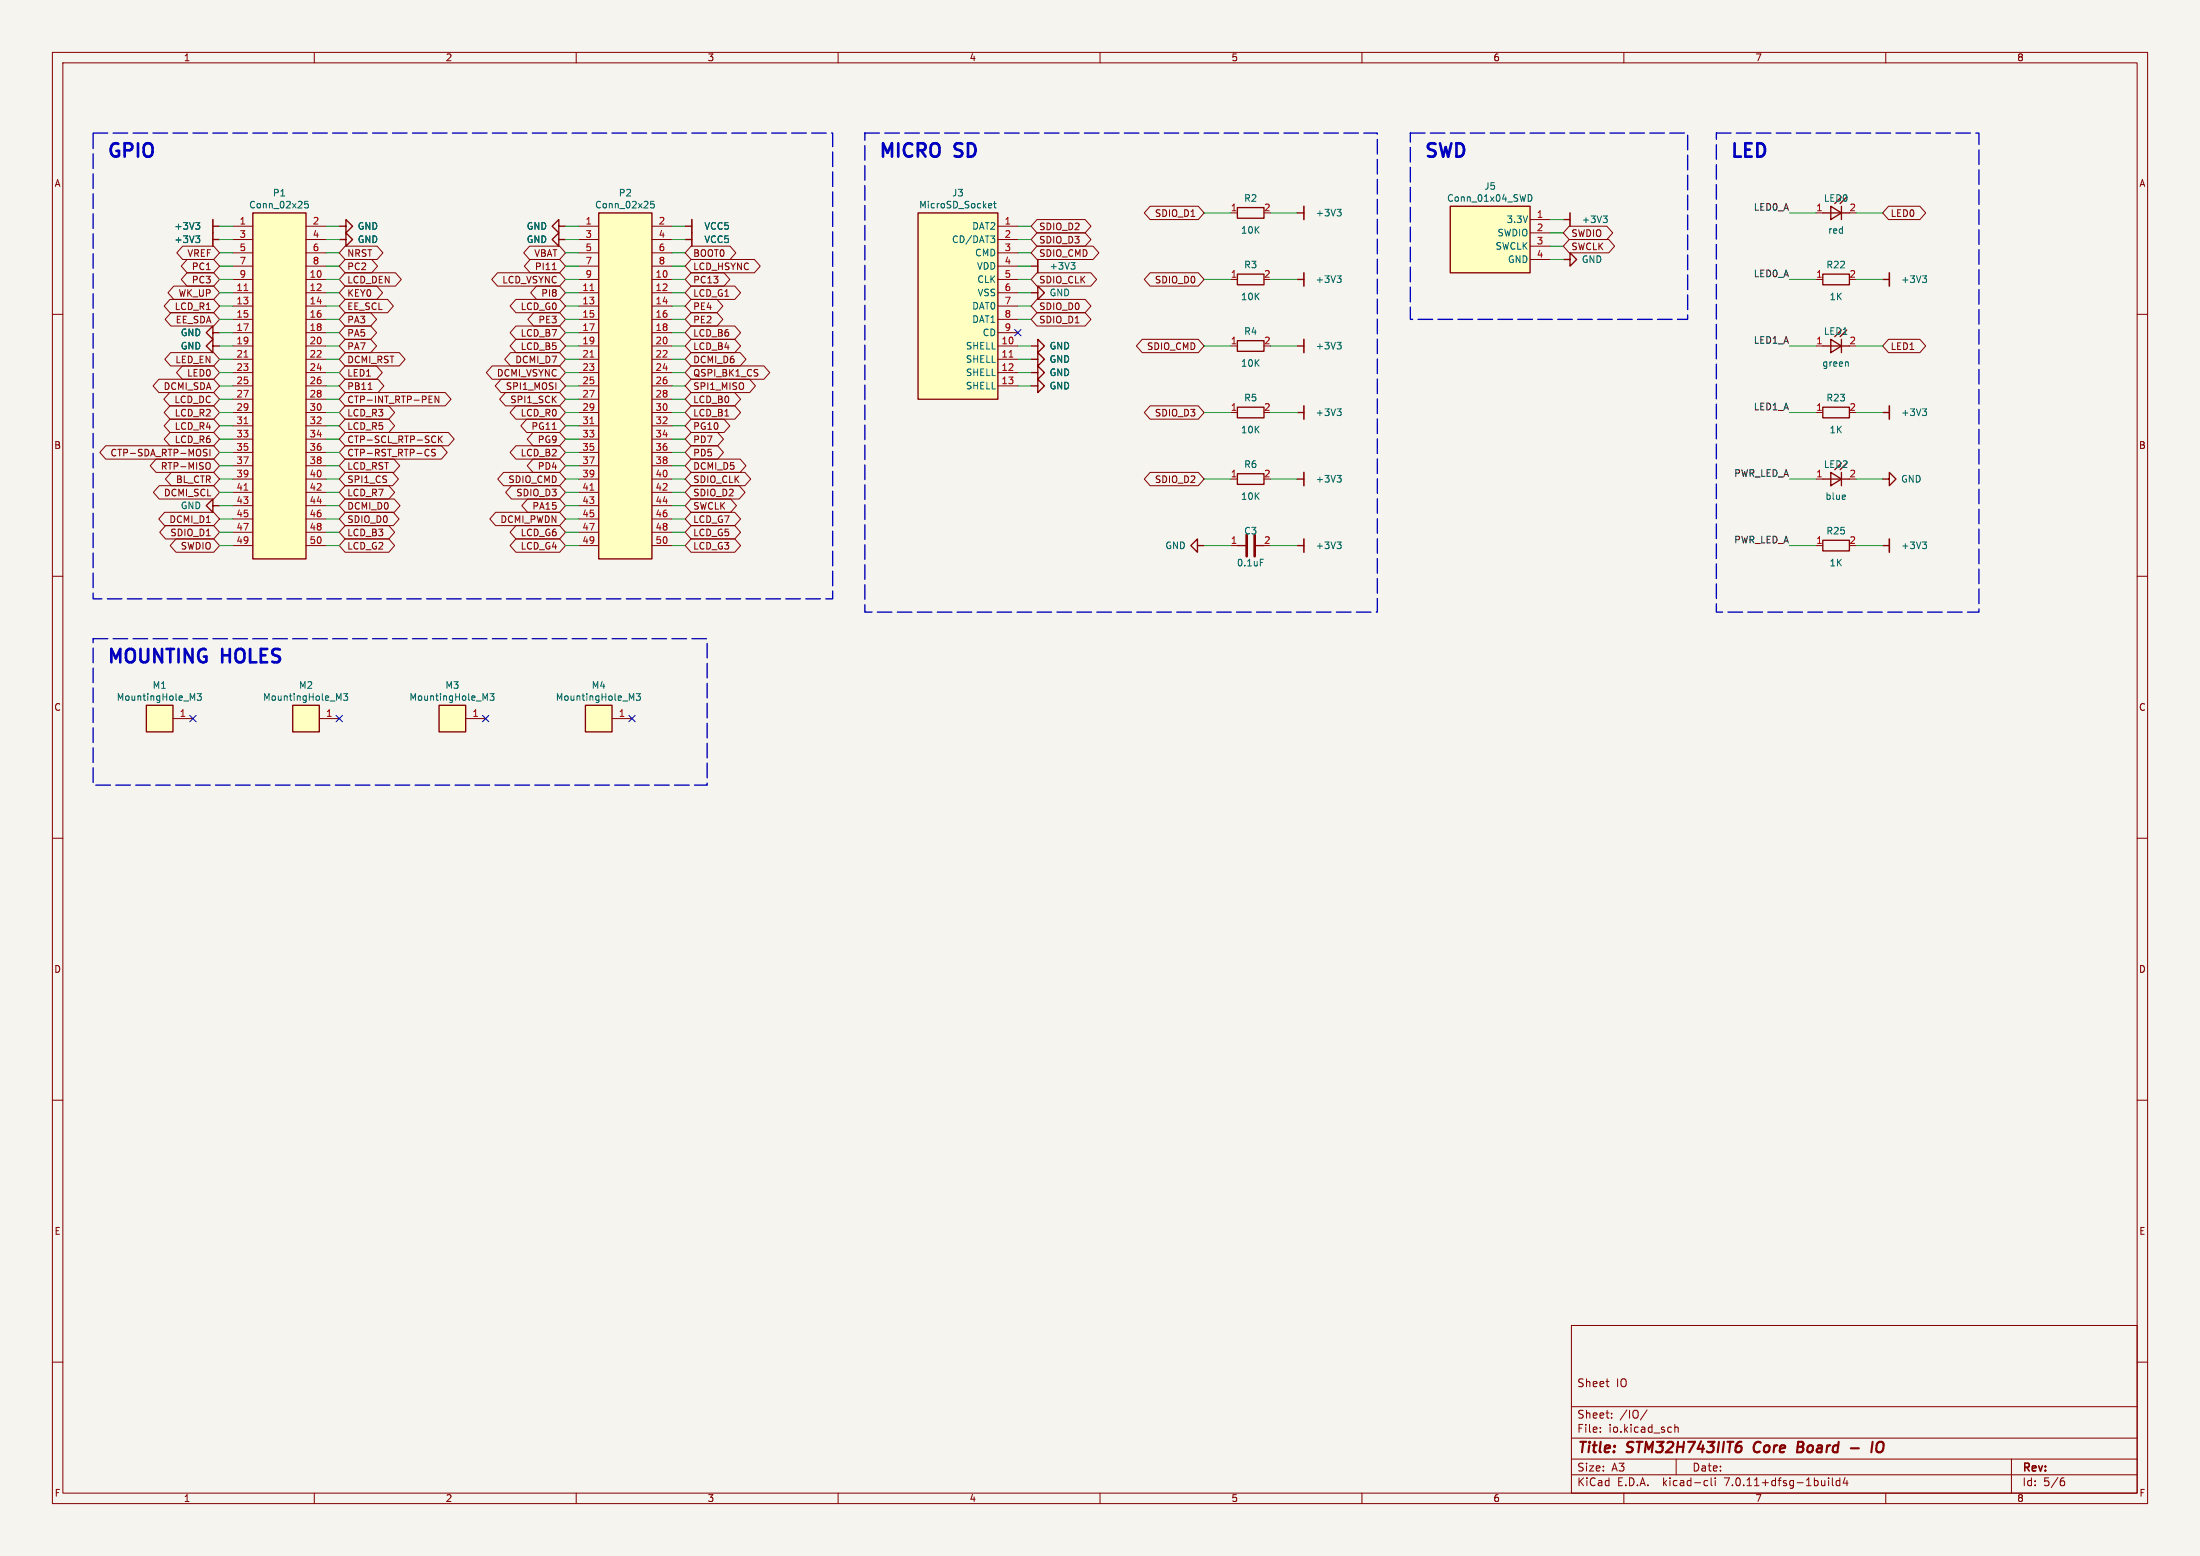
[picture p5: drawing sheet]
<svg xmlns="http://www.w3.org/2000/svg" width="420mm" height="297mm" viewBox="0 0 420 297" stroke-linecap="round" stroke-linejoin="round" font-family="sans-serif">
<path d="M0 0h420v297h-420z" fill="#f5f4ef" stroke="#f5f4ef" stroke-width=".19"/>
<g fill="none" stroke="#840000" stroke-width=".19">
<path d="M10 10h400v277h-400zM12 12h396v273h-396zM60 10v2M110 10v2M160 10v2M210 10v2M260 10v2M310 10v2M360 10v2M219.6 39.4h9.2l1.1 1.2-1.1 1.3h-9.2l-1.1-1.3zM360.5 39.4h6l1.1 1.2-1.1 1.3h-6l-1.1-1.3zM10 60h2"/>
<path d="M32.4 57.1h8.4l1.1 1.3-1.1 1.3h-8.4l-1.1-1.3zM32.6 59.7h8.2l1.1 1.3-1.1 1.2h-8.2l-1.1-1.2zM33.2 54.6h7.6l1.1 1.3-1.1 1.3h-7.6l-1.1-1.3zM34.9 47h5.9l1.1 1.3-1.1 1.2h-5.9l-1.1-1.2zM35.7 49.5h5.1l1.1 1.3-1.1 1.3h-5.1l-1.1-1.3zM35.7 52.1h5.1l1.1 1.2-1.1 1.3h-5.1l-1.1-1.3zM44.4 43.2h3.9M44.4 53.3h3.9M44.4 55.9h3.9M44.4 58.4h3.9M44.4 45.7h3.9M44.4 48.3h3.9"/>
<path d="M44.4 50.8h3.9M58.4 43.2h3.8M58.4 53.3h3.8M58.4 55.9h3.8M58.4 58.4h3.8M58.4 45.7h3.8M58.4 48.3h3.8M58.4 50.8h3.8M65.9 49.5h5.1l1.1 1.3-1.1 1.3h-5.1l-1.1-1.3zM65.9 59.7h4.9l1.1 1.3-1.1 1.2h-4.9l-1.1-1.2zM65.9 47h6.1l1.1 1.3-1.1 1.2h-6.1l-1.1-1.2zM65.9 52.1h9.6l1.1 1.2-1.1 1.3h-9.6l-1.1-1.3z"/>
<path d="M65.9 54.6h6l1.1 1.3-1.1 1.3h-6l-1.1-1.3zM65.9 57.1h8.1l1.1 1.3-1.1 1.3h-8.1l-1.1-1.3zM95 52.1h11.8l1.1 1.2-1.1 1.3h-11.8l-1.1-1.3zM98.5 57.1h8.3l1.1 1.3-1.1 1.3h-8.3l-1.1-1.3zM101.1 47h5.7l1.1 1.3-1.1 1.2h-5.7l-1.1-1.2zM101.2 49.5h5.6l1.1 1.3-1.1 1.3h-5.6l-1.1-1.3zM101.9 59.7h4.9l1.1 1.3-1.1 1.2h-4.9l-1.1-1.2zM102.4 54.6h4.4l1.1 1.3-1.1 1.3h-4.4l-1.1-1.3zM105.5 51.5h.7M110.5 43.2h3.8M110.5 53.3h3.8M110.5 55.9h3.8"/>
<path d="M110.5 58.4h3.8M110.5 45.7h3.8M110.5 48.3h3.8M110.5 50.8h3.8M124.5 43.2h3.8M124.5 53.3h3.8M124.5 55.9h3.8M124.5 58.4h3.8M124.5 45.7h3.8M124.5 48.3h3.8M124.5 50.8h3.8M131.9 59.7h5l1.1 1.3-1.1 1.2h-5l-1.1-1.2z"/>
<path d="M131.9 57.1h5l1.1 1.3-1.1 1.3h-5l-1.1-1.3zM131.9 47h7.5l1.1 1.3-1.1 1.2h-7.5l-1.1-1.2zM131.9 49.5h12.1l1.1 1.3-1.1 1.3h-12.1l-1.1-1.3zM131.9 54.6h8.4l1.1 1.3-1.1 1.3h-8.4l-1.1-1.3zM131.9 52.1h6.3l1.1 1.2-1.1 1.3h-6.3l-1.1-1.3zM190.5 43.2h3.8M190.5 53.3h3.8M190.5 55.9h3.8M190.5 58.4h3.8M190.5 45.7h3.8M190.5 48.3h3.8M190.5 50.8h3.8"/>
<path d="M198 41.9h9.2l1.1 1.3-1.1 1.3h-9.2l-1.2-1.3zM198 44.4h9.2l1.1 1.3-1.1 1.3h-9.2l-1.2-1.3zM198 47h10.7l1.1 1.3-1.1 1.2h-10.7l-1.2-1.2zM198 52.1h10.2l1.2 1.2-1.2 1.3h-10.2l-1.2-1.3zM198 57.1h9.2l1.1 1.3-1.1 1.3h-9.2l-1.2-1.3zM198 59.7h9.2l1.1 1.3-1.1 1.2h-9.2l-1.2-1.2zM219.6 52.1h9.2l1.1 1.2-1.1 1.3h-9.2l-1.1-1.3zM234.9 53.3h1.3M234.9 40.6h1.3M292.1 41.9h3.8M292.1 44.5h3.8M292.1 47h3.8"/>
<path d="M292.1 49.5h3.8M299.6 43.2h7.2l1.1 1.3-1.1 1.2h-7.2l-1.2-1.2zM299.6 45.7h7.5l1.1 1.3-1.1 1.3h-7.5l-1.2-1.3zM346.7 53.3h1.3M346.7 40.6h1.3M408 60h2M30.3 72.4h10.5l1.1 1.3-1.1 1.2h-10.5l-1.1-1.2zM32.4 74.9h8.4l1.1 1.3-1.1 1.3h-8.4l-1.1-1.3zM32.4 77.5h8.4l1.1 1.2-1.1 1.3h-8.4l-1.1-1.3zM32.6 67.3h8.2l1.1 1.3-1.1 1.3h-8.2l-1.1-1.3zM34.8 69.8h6l1.1 1.3-1.1 1.3h-6l-1.1-1.3zM44.4 61h3.9"/>
<path d="M44.4 63.5h3.9M44.4 66h3.9M44.4 68.6h3.9M44.4 71.1h3.9M44.4 73.7h3.9M44.4 76.2h3.9M44.4 78.7h3.9M58.4 61h3.8M58.4 63.5h3.8M58.4 66h3.8M58.4 68.6h3.8M58.4 71.1h3.8"/>
<path d="M58.4 73.7h3.8M58.4 76.2h3.8M58.4 78.7h3.8M65.9 67.3h10.3l1.1 1.3-1.1 1.3h-10.3l-1.1-1.3zM65.9 69.8h6l1.1 1.3-1.1 1.3h-6l-1.1-1.3zM65.9 72.4h6.3l1.1 1.3-1.1 1.2h-6.3l-1.1-1.2zM65.9 74.9h19.1l1.1 1.3-1.1 1.3h-19.1l-1.1-1.3zM65.9 62.2h4.9l1.1 1.3-1.1 1.3h-4.9l-1.1-1.3zM65.9 64.8h4.9l1.1 1.2-1.1 1.3h-4.9l-1.1-1.3zM65.9 77.5h8.3l1.1 1.2-1.1 1.3h-8.3l-1.1-1.3zM70.3 74.3h.7M81.9 76.9h.6"/>
<path d="M81.9 75.6h.6M83.8 75.6v1.3l-.7-1.3v1.3M94 69.8h12.8l1.1 1.3-1.1 1.3h-12.8l-1.2-1.3zM95.6 72.4h11.2l1.1 1.3-1.1 1.2h-11.2l-1.1-1.2zM96.5 74.9h10.3l1.1 1.3-1.1 1.3h-10.3l-1.1-1.3zM97.5 67.3h9.3l1.1 1.3-1.1 1.3h-9.3l-1.1-1.3zM98.5 62.2h8.3l1.1 1.3-1.1 1.3h-8.3l-1.1-1.3zM98.5 64.8h8.3l1.1 1.2-1.1 1.3h-8.3l-1.1-1.3zM98.5 77.5h8.3l1.1 1.2-1.1 1.3h-8.3l-1.1-1.3zM110.5 61h3.8M110.5 63.5h3.8M110.5 66h3.8"/>
<path d="M110.5 68.6h3.8M110.5 71.1h3.8M110.5 73.7h3.8M110.5 76.2h3.8M110.5 78.7h3.8M124.5 61h3.8M124.5 63.5h3.8M124.5 66h3.8M124.5 68.6h3.8M124.5 71.1h3.8M124.5 73.7h3.8M124.5 76.2h3.8"/>
<path d="M124.5 78.7h3.8M131.9 64.8h8.4l1.1 1.2-1.1 1.3h-8.4l-1.1-1.3zM131.9 62.2h8.4l1.1 1.3-1.1 1.3h-8.4l-1.1-1.3zM131.9 77.5h8.4l1.1 1.2-1.1 1.3h-8.4l-1.1-1.3zM131.9 74.9h8.4l1.1 1.3-1.1 1.3h-8.4l-1.1-1.3zM131.9 72.4h11.2l1.1 1.3-1.1 1.2h-11.2l-1.1-1.2zM131.9 69.8h13.9l1.1 1.3-1.1 1.3h-13.9l-1.1-1.3zM131.9 67.3h9.4l1.1 1.3-1.1 1.3h-9.4l-1.1-1.3zM190.5 61h3.8M190.5 63.5h3.8M190.5 66h3.8M190.5 68.6h3.8"/>
<path d="M190.5 71.1h3.8M190.5 73.7h3.8M218.1 64.8h10.7l1.1 1.2-1.1 1.3h-10.7l-1.2-1.3zM219.6 77.5h9.2l1.1 1.2-1.1 1.3h-9.2l-1.1-1.3zM234.9 66h1.3M234.9 78.7h1.3M346.7 66h1.3M346.7 78.7h1.3M360.5 64.8h6l1.1 1.2-1.1 1.3h-6l-1.1-1.3zM20.2 85.1h20.6l1.1 1.3-1.1 1.2h-20.6l-1.1-1.2zM29.8 87.6h11l1.1 1.3-1.1 1.3h-11l-1.1-1.3zM30.4 92.7h10.4l1.1 1.3-1.1 1.3h-10.4l-1.1-1.3z"/>
<path d="M31.4 97.8h9.4l1.1 1.3-1.1 1.2h-9.4l-1.1-1.2zM32.4 80h8.4l1.1 1.3-1.1 1.3h-8.4l-1.1-1.3zM32.4 82.5h8.4l1.1 1.3-1.1 1.3h-8.4l-1.1-1.3zM32.7 90.2h8.1l1.1 1.2-1.1 1.3h-8.1l-1.1-1.3zM38.8 86.1l.7 .6-.2 .3h-.5M39.5 85.8h-.4l-.3 .2M39.6 88.3a.43 .43 0 0 1 .5 .4v.4a.43 .43 0 0 1-.5 .5M40.1 85.8v1.2M44.4 91.4h3.9M44.4 81.3h3.9M44.4 83.8h3.9M44.4 86.4h3.9"/>
<path d="M44.4 88.9h3.9M44.4 94h3.9M44.4 96.5h3.9M44.4 99.1h3.9M58.4 91.4h3.8M58.4 81.3h3.8M58.4 83.8h3.8M58.4 86.4h3.8M58.4 88.9h3.8M58.4 94h3.8M58.4 96.5h3.8M58.4 99.1h3.8"/>
<path d="M65.9 82.5h19.7l1.1 1.3-1.1 1.3h-19.7l-1.1-1.3zM65.9 80h8.3l1.1 1.3-1.1 1.3h-8.3l-1.1-1.3zM65.9 85.1h18.4l1.1 1.3-1.1 1.2h-18.4l-1.1-1.2zM65.9 87.6h9.3l1.1 1.3-1.1 1.3h-9.3l-1.1-1.3zM65.9 90.2h9.1l1.1 1.2-1.1 1.3h-9.1l-1.1-1.3zM65.9 92.7h8.3l1.1 1.3-1.1 1.3h-8.3l-1.1-1.3zM65.9 95.2h9.4l1.1 1.3-1.1 1.3h-9.4l-1.1-1.3zM65.9 97.8h9.2l1.1 1.3-1.1 1.2h-9.2l-1.1-1.2zM83.1 83.3h.1M83.1 85.8h-.5l-.2 .1v.3l.6 .3 .1 .3-.2 .2h-.5M83.2 84.4h-.1M83.7 83.2v1.3"/>
<path d="M83.9 83.8l.5 .7M84.4 83.2l-.7 .7M94.6 97.8h12.2l1.1 1.3-1.1 1.2h-12.2l-1.1-1.2zM96.1 90.2h10.7l1.1 1.2-1.1 1.3h-10.7l-1.1-1.3zM97.6 92.7h9.2l1.1 1.3-1.1 1.3h-9.2l-1.1-1.3zM98.5 85.1h8.3l1.1 1.3-1.1 1.2h-8.3l-1.1-1.2zM100.5 80h6.3l1.1 1.3-1.1 1.3h-6.3l-1.1-1.3zM100.7 95.2h6.1l1.1 1.3-1.1 1.3h-6.1l-1.1-1.3zM101.8 87.6h5l1.1 1.3-1.1 1.3h-5l-1.2-1.3zM101.8 82.5h5l1.1 1.3-1.1 1.3h-5l-1.2-1.3zM105.5 82h.7M110.5 91.4h3.8"/>
<path d="M110.5 81.3h3.8M110.5 83.8h3.8M110.5 86.4h3.8M110.5 88.9h3.8M110.5 94h3.8M110.5 96.5h3.8M110.5 99.1h3.8M124.5 91.4h3.8M124.5 81.3h3.8M124.5 83.8h3.8M124.5 86.4h3.8M124.5 88.9h3.8"/>
<path d="M124.5 94h3.8M124.5 96.5h3.8M124.5 99.1h3.8M131.9 85.1h5.1l1.1 1.3-1.1 1.2h-5.1l-1.1-1.2zM131.9 87.6h9.4l1.1 1.3-1.1 1.3h-9.4l-1.1-1.3zM131.9 90.2h10.3l1.1 1.2-1.1 1.3h-10.3l-1.1-1.3zM131.9 92.7h9.2l1.1 1.3-1.1 1.3h-9.2l-1.1-1.3zM131.9 95.2h7.6l1.1 1.3-1.1 1.3h-7.6l-1.1-1.3zM131.9 97.8h8.4l1.1 1.3-1.1 1.2h-8.4l-1.1-1.2zM131.9 82.5h5.1l1.1 1.3-1.1 1.3h-5.1l-1.1-1.3zM131.9 80h6.3l1.1 1.3-1.1 1.3h-6.3l-1.1-1.3zM219.6 90.2h9.2l1.1 1.2-1.1 1.3h-9.2l-1.1-1.3z"/>
<path d="M234.9 91.4h1.3M346.7 91.4h1.3M10 110h2M31.6 100.3h9.2l1.1 1.3-1.1 1.3h-9.2l-1.1-1.3zM33.6 102.9h7.2l1.1 1.2-1.1 1.3h-7.2l-1.1-1.3zM44.4 101.6h3.9M44.4 104.1h3.9M58.4 101.6h3.8M58.4 104.1h3.8M65.9 100.3h8.3l1.1 1.3-1.1 1.3h-8.3l-1.1-1.3zM65.9 102.9h8.3l1.1 1.2-1.1 1.3h-8.3l-1.1-1.3zM98.5 102.9h8.3l1.1 1.2-1.1 1.3h-8.3l-1.1-1.3z"/>
<path d="M98.5 100.3h8.3l1.1 1.3-1.1 1.3h-8.3l-1.1-1.3zM110.5 101.6h3.8M110.5 104.1h3.8M124.5 101.6h3.8M124.5 104.1h3.8M131.9 100.3h8.4l1.1 1.3-1.1 1.3h-8.4l-1.1-1.3zM131.9 102.9h8.4l1.1 1.2-1.1 1.3h-8.4l-1.1-1.3zM234.9 104.1h1.3M346.7 104.1h1.3M408 110h2M33 137.2h3.8M61 137.2h3.8"/>
<path d="M88.9 137.2h3.8M116.8 137.2h3.8M10 160h2M408 160h2M10 210h2M408 210h2M10 260h2M300 253h108v32h-108zM408 260h2M300 278.5h108M300 274.5h108M300 268.5h108"/>
<path d="M305.5 273.2v.2M305.5 272.5v.1M306.6 263.7h.6M307 264.7h.2M307.7 270.5v.2M307.7 269.8v.1M314.4 269.1l-1.2 1.9M319.7 271.9v1.5M319.7 272.5l.2-.1 .4 .1 .1 .9M320 278.5v3M384 278.5v6.5M60 285v2"/>
<path d="M110 285v2M160 285v2M210 285v2M260 285v2M300 281.5h108M310 285v2M325.6 282.6l.4 .1M326 283.5l-.4 .1M326.7 282.1v1.3l.2 .2M327.4 282.1v.1M327.4 282.6v1M349.1 282.1v.1"/>
<path d="M349.1 282.6v1M349.8 282.1v1.3l.2 .2M351.2 282.7l-.4-.1-.3 .3 .2 .6h.5M351.2 282.1v1.5M352.2 282l-.3 1.1h.9M352.6 282.6v1M360 285v2M393.6 282.7h.3l.3 .2-.1 .5-.5 .2M394 282.1l-.4 .1"/>
</g>
<path d="M332.1 275.2h.3M332.2 276l.3 .3-.1 .5-.2 .3M335.1 275.5l-.1 .2a1.24 1.24 0 0 0 .1 1.4M343.2 276.2h.6M343.8 276.2l.3 .1M344 275.2h-.7l-.3 2 1-.1M344.1 276.1l-.3 .1M353.3 276.4h1.6M357.5 275.2l-.3 2M358.4 275.5a.69 .69 0 0 1 1.1 0 1.47 1.47 0 0 1-.5 1.7l-.6-.1a1.5 1.5 0 0 1 0-1.6z" fill="none" stroke="#840000" stroke-width=".4"/>
<g fill="none" stroke="#840000" stroke-width=".25">
<path d="M236.2 39.6h5.1v2.1h-5.1zM276.9 39.4h15.2v12.7h-15.2zM349.5 39.4l2 1.2-2 1.3zM351.5 39.4v2.5M40.6 43.2h1.3M40.6 45.7h1.3M48.3 40.6h10.1v66.1h-10.1zM64.8 45.7h1.2v-1.2l1.3 1.2-1.3 1.3v-1.3M64.8 43.2h1.2v-1.3l1.3 1.3-1.3 1.3v-1.3M106.7 45.7v-1.2l-1.3 1.2 1.3 1.3v-1.3h1.2M106.7 43.2v-1.3l-1.3 1.3 1.3 1.3v-1.3h1.2M114.3 40.6h10.2v66.1h-10.2z"/>
<path d="M130.8 43.2h1.3M130.8 45.7h1.3M175.3 40.6h15.2v35.6h-15.2zM196.8 55.9h1.3v-1.3l1.3 1.3-1.3 1.3v-1.3M196.8 50.8h1.3M236.2 52.3h5.1v2.1h-5.1zM247.6 53.3h1.3M247.6 40.6h1.3M298.4 49.5h1.3v-1.2l1.3 1.2-1.3 1.3v-1.3M298.4 41.9h1.3M348 52.3h5.1v2.1h-5.1zM348 40.6h5.1"/>
<path d="M359.4 53.3h1.3M40.6 63.5v-1.3l-1.2 1.3 1.2 1.3v-1.3h1.3M40.6 66v-1.2l-1.2 1.2 1.2 1.3v-1.3h1.3M196.8 73.7h1.3v-1.3l1.3 1.3-1.3 1.2v-1.2M196.8 71.1h1.3v-1.2l1.3 1.2-1.3 1.3v-1.3M196.8 68.6h1.3v-1.3l1.3 1.3-1.3 1.3v-1.3M196.8 66h1.3v-1.2l1.3 1.2-1.3 1.3v-1.3M236.2 65h5.1v2.1h-5.1zM236.2 77.7h5.1v2.1h-5.1zM247.6 78.7h1.3M247.6 66h1.3M348 77.7h5.1v2.1h-5.1z"/>
<path d="M348 66h5.1M349.5 64.8l2 1.2-2 1.3zM351.5 64.8v2.5M359.4 78.7h1.3M40.6 96.5v-1.2l-1.2 1.2 1.2 1.3v-1.3h1.3M236.2 90.4h5.1v2.1h-5.1zM247.6 91.4h1.3M348 91.4h5.1M349.5 90.2l2 1.2-2 1.3zM351.5 90.2v2.5M359.4 91.4h1.3v-1.2l1.2 1.2-1.2 1.3v-1.3M228.6 104.1v-1.2l-1.3 1.2 1.3 1.3v-1.3h1.3"/>
<path d="M236.2 104.1h1.8M239.5 104.1h1.8M247.6 104.1h1.3M348 103.1h5.1v2.1h-5.1zM359.4 104.1h1.3M27.9 134.6h5.1v5.1h-5.1zM55.9 134.6h5.1v5.1h-5.1zM83.8 134.6h5.1v5.1h-5.1zM111.8 134.6h5v5.1h-5z"/>
</g>
<g fill="#ffffc2" stroke="#ffffc2" stroke-width=".19">
<path d="M111.8 134.6h5v5.1h-5z"/>
<path d="M55.9 134.6h5.1v5.1h-5.1z"/>
<path d="M27.9 134.6h5.1v5.1h-5.1z"/>
<path d="M114.3 40.6h10.2v66.1h-10.2z"/>
<path d="M83.8 134.6h5.1v5.1h-5.1z"/>
<path d="M175.3 40.6h15.2v35.6h-15.2z"/>
<path d="M276.9 39.4h15.2v12.7h-15.2z"/>
<path d="M48.3 40.6h10.1v66.1h-10.1z"/>
</g>
<g fill="none" stroke="#006464" stroke-width=".19">
<path d="M58.8 38.4h-.6l-.1 .6 .2-.1 .5 .1 .1 .2-.1 .4-.2 .1-.5-.1M124.9 38.4h-.7v.6l.2-.1 .4 .1 .1 .2v.4l-.2 .1-.5-.1M188.9 38.8l.4 .1v.3l-.6 .1M189.3 39.6l-.4 .1M189.7 38.8h.5M189.9 38.4v1.1l.3 .2M255.2 39.9h.8l-.4 .5M291.7 37.2a.64 .64 0 0 1 .8 .6 .64 .64 0 0 1-.8 .6M37.3 45h.8l-.4 .5M37.3 42.5h.8l-.4 .5M37.9 45.5l.2 .3v.3l-.2 .2M37.9 43l.2 .2v.3l-.2 .3"/>
<path d="M189.1 45h.8l-.4 .5M189.7 45.5l.2 .3v.3l-.2 .2M204.4 50.1h.8l-.4 .5M205 50.6l.2 .2v.3l-.2 .3M255.2 52.6h.8l-.4 .5M255.8 40.4l.2 .3v.3l-.2 .2M255.8 53.1l.2 .3v.3l-.2 .2M306 41.2h.8l-.4 .5M306.6 41.7l.2 .2v.3l-.2 .3M367 52.6h.8l-.4 .5M367.5 53.1l.3 .3v.3l-.3 .2M255.2 78h.8l-.4 .5"/>
<path d="M255.2 65.3h.8l-.4 .5M255.8 78.5l.2 .3v.3l-.2 .2M255.8 65.8l.2 .3v.3l-.2 .2M352.8 69.1v.8M367 78h.8l-.4 .5M367.5 78.5l.3 .3v.3l-.3 .2M255.2 90.7h.8l-.4 .5M255.8 91.2l.2 .3v.3l-.2 .2M352.2 94.5l.1 .3-.6 .1M240.6 106.8h.6M255.2 103.4h.8l-.4 .5M255.8 103.9l.2 .3v.3l-.2 .2"/>
<path d="M367 103.4h.8l-.4 .5M367.5 103.9l.3 .3v.3l-.3 .2M36.7 133.3l.5-.9v1.3M37.6 132.4h.8l-.4 .5 .4 .1v.6l-.2 .1-.6-.1M64.7 133.3l.4-.9v1.3M65.6 132.4h.8l-.5 .5 .4 .1v.6l-.2 .1-.5-.1M92.6 133.3l.4-.9v1.3M93.5 132.4h.8l-.4 .5 .4 .1v.6l-.2 .1-.6-.1M120.6 133.3l.4-.9v1.3M121.5 132.4h.8l-.5 .5 .4 .1v.6l-.2 .1-.5-.1"/>
</g>
<path d="M46.6 55.5h.7M112.6 55.5h.8M46.6 68.2h.7M112.6 68.2h.8M192.6 68.2h.8M46.6 80.9h.7M46.6 93.6h.7M112.6 80.9h.8M112.6 93.6h.8" fill="none" stroke="#a90000" stroke-width=".19"/>
<g fill="none" stroke="#840000" stroke-width=".3">
<path d="M248.9 39.4v2.5M40.6 41.9v5.1M132.1 41.9v5.1M198.1 49.5v2.6M248.9 52.1v2.5M299.7 40.6v2.6M360.7 52.1v2.5M248.9 64.8v2.5M248.9 77.5v2.5M360.7 77.5v2.5M248.9 90.2v2.5M248.9 102.9v2.5"/>
<path d="M360.7 102.9v2.5"/>
</g>
<path d="M238 102.1v4.1M239.5 102.1v4.1" fill="none" stroke="#840000" stroke-width=".51"/>
<path d="M17.8 25.4h141.2v88.9h-141.2v-88.9M165.1 25.4h97.8v91.4h-97.8v-91.4M269.2 25.4h53v35.6h-53v-35.6M327.7 25.4h50.1v91.4h-50.1v-91.4M17.8 121.9h117.2v28h-117.2v-28" fill="none" stroke="#0000c2" stroke-width=".25" stroke-dasharray="2.8 1"/>
<g fill="none" stroke="#009600" stroke-width=".19">
<path d="M41.9 55.9h2.5M41.9 43.2h2.5M41.9 45.7h2.5M41.9 48.3h2.5M41.9 53.3h2.5M41.9 50.8h2.5M41.9 58.4h2.5M62.2 55.9h2.6M62.2 43.2h2.6M62.2 45.7h2.6M62.2 48.3h2.6M62.2 53.3h2.6"/>
<path d="M62.2 50.8h2.6M62.2 58.4h2.6M107.9 55.9h2.6M107.9 43.2h2.6M107.9 45.7h2.6M107.9 48.3h2.6M107.9 53.3h2.6M107.9 50.8h2.6M107.9 58.4h2.6M128.3 55.9h2.5M128.3 43.2h2.5M128.3 45.7h2.5"/>
<path d="M128.3 48.3h2.5M128.3 53.3h2.5M128.3 50.8h2.5M128.3 58.4h2.5M194.3 55.9h2.5M194.3 43.2h2.5M194.3 45.7h2.5M194.3 48.3h2.5M194.3 53.3h2.5M194.3 50.8h2.5M194.3 58.4h2.5M229.9 40.6h5"/>
<path d="M229.9 53.3h5M242.6 40.6h5M242.6 53.3h5M295.9 49.5h2.5M295.9 47h2.5M295.9 44.5h2.5M295.9 41.9h2.5M341.6 40.6h5.1M341.6 53.3h5.1M354.3 40.6h5.1M354.3 53.3h5.1M41.9 78.7h2.5"/>
<path d="M41.9 76.2h2.5M41.9 63.5h2.5M41.9 73.7h2.5M41.9 71.1h2.5M41.9 66h2.5M41.9 68.6h2.5M41.9 61h2.5M62.2 78.7h2.6M62.2 76.2h2.6M62.2 63.5h2.6M62.2 73.7h2.6M62.2 71.1h2.6"/>
<path d="M62.2 66h2.6M62.2 68.6h2.6M62.2 61h2.6M107.9 78.7h2.6M107.9 76.2h2.6M107.9 63.5h2.6M107.9 73.7h2.6M107.9 71.1h2.6M107.9 66h2.6M107.9 68.6h2.6M107.9 61h2.6M128.3 78.7h2.5"/>
<path d="M128.3 76.2h2.5M128.3 63.5h2.5M128.3 73.7h2.5M128.3 71.1h2.5M128.3 66h2.5M128.3 68.6h2.5M128.3 61h2.5M194.3 73.7h2.5M194.3 71.1h2.5M194.3 66h2.5M194.3 68.6h2.5M194.3 61h2.5"/>
<path d="M229.9 78.7h5M229.9 66h5M242.6 78.7h5M242.6 66h5M341.6 78.7h5.1M341.6 66h5.1M354.3 78.7h5.1M354.3 66h5.1M41.9 86.4h2.5M41.9 83.8h2.5M41.9 91.4h2.5M41.9 88.9h2.5"/>
<path d="M41.9 99.1h2.5M41.9 96.5h2.5M41.9 94h2.5M41.9 81.3h2.5M62.2 86.4h2.6M62.2 83.8h2.6M62.2 91.4h2.6M62.2 88.9h2.6M62.2 99.1h2.6M62.2 96.5h2.6M62.2 94h2.6M62.2 81.3h2.6"/>
<path d="M107.9 86.4h2.6M107.9 83.8h2.6M107.9 91.4h2.6M107.9 88.9h2.6M107.9 99.1h2.6M107.9 96.5h2.6M107.9 94h2.6M107.9 81.3h2.6M128.3 86.4h2.5M128.3 83.8h2.5M128.3 91.4h2.5M128.3 88.9h2.5"/>
<path d="M128.3 99.1h2.5M128.3 96.5h2.5M128.3 94h2.5M128.3 81.3h2.5M229.9 91.4h5M242.6 91.4h5M341.6 91.4h5.1M354.3 91.4h5.1M41.9 104.1h2.5M41.9 101.6h2.5M62.2 104.1h2.6M62.2 101.6h2.6"/>
<path d="M107.9 104.1h2.6M107.9 101.6h2.6M128.3 104.1h2.5M128.3 101.6h2.5M229.9 104.1h5M242.6 104.1h5M341.6 104.1h5.1M354.3 104.1h5.1"/>
</g>
<path d="M193.7 62.9l1.2 1.2M194.9 62.9l-1.2 1.2M36.2 136.6l1.2 1.2M37.4 136.6l-1.2 1.2M64.2 136.6l1.2 1.2M65.4 136.6l-1.2 1.2M92.1 136.6l1.2 1.2M93.3 136.6l-1.2 1.2M120 136.6l1.3 1.2M121.3 136.6l-1.3 1.2" fill="none" stroke="#000084" stroke-width=".19"/>
<g font-size="3.5" fill="#0000c2">
<text x="20.3" y="30.2">GPIO</text>
<text x="167.6" y="30.2">MICRO</text>
<text x="182.4" y="30.2">SD</text>
<text x="271.8" y="30.2">SWD</text>
<text x="330.2" y="30.2">LED</text>
<text x="20.3" y="126.8">MOUNTING</text>
<text x="42.5" y="126.8">HOLES</text>
</g>
<g font-size="2.8" fill="#840000">
<text x="301" y="277.9">Title:</text>
<text x="310.6" y="277.9">STM32H743IIT6</text>
<text x="335.6" y="277.9">Core</text>
<text x="344.7" y="277.9">Board</text>
</g>
<g font-size="2.1" fill="#840000">
<text x="301" y="265">Sheet</text>
<text x="308.5" y="265">IO</text>
<text x="301" y="273.7">File:</text>
<text x="301" y="271">Sheet:</text>
<text x="307.1" y="273.7">io.kicad_sch</text>
<text x="309.2" y="271">/IO/</text>
<text x="301" y="281.1">Size:</text>
<text x="307.6" y="281.1">A3</text>
<text x="323" y="281.1">Date:</text>
<text x="386" y="281.3">Rev:</text>
<text x="301" y="283.9">KiCad</text>
<text x="308.7" y="283.9">E.D.A.</text>
<text x="317.6" y="283.9">kicad-cli</text>
<text x="329.5" y="283.9">7.0.11+dfsg-1build4</text>
<text x="386" y="283.9">Id:</text>
<text x="390.1" y="283.9">5/6</text>
</g>
<g font-size="1.8" fill="#840000">
<text x="35" y="11.9">1</text>
<text x="85" y="11.9">2</text>
<text x="135" y="11.9">3</text>
<text x="185" y="11.9">4</text>
<text x="235" y="11.9">5</text>
<text x="285" y="11.9">6</text>
<text x="335" y="11.9">7</text>
<text x="385" y="11.9">8</text>
<text x="10.3" y="35.9">A</text>
<text x="408.3" y="35.9">A</text>
<text x="220.4" y="41.6">SDIO_D1</text>
<text x="360.8" y="41.6">LED0</text>
<text x="198.3" y="44.1">SDIO_D2</text>
<text x="198.3" y="46.7">SDIO_D3</text>
<text x="299.9" y="45.4">SWDIO</text>
<text x="299.9" y="47.9">SWCLK</text>
<text x="35.7" y="49.2">VREF</text>
<text x="36.5" y="51.8">PC1</text>
<text x="66.2" y="51.8">PC2</text>
<text x="66.2" y="49.2">NRST</text>
<text x="101.9" y="49.2">VBAT</text>
<text x="102" y="51.8">PI11</text>
<text x="132.2" y="49.2">BOOT0</text>
<text x="132.2" y="51.8">LCD_HSYNC</text>
<text x="198.3" y="49.2">SDIO_CMD</text>
<text x="33.3" y="59.4">LCD_R1</text>
<text x="34" y="56.8">WK_UP</text>
<text x="36.5" y="54.3">PC3</text>
<text x="66.2" y="54.3">LCD_DEN</text>
<text x="66.2" y="56.8">KEY0</text>
<text x="66.2" y="59.4">EE_SCL</text>
<text x="95.8" y="54.3">LCD_VSYNC</text>
<text x="99.3" y="59.4">LCD_G0</text>
<text x="103.2" y="56.8">PI8</text>
<text x="132.2" y="59.4">PE4</text>
<text x="132.2" y="56.8">LCD_G1</text>
<text x="132.2" y="54.3">PC13</text>
<text x="198.3" y="54.3">SDIO_CLK</text>
<text x="198.3" y="59.4">SDIO_D0</text>
<text x="220.4" y="54.3">SDIO_D0</text>
<text x="33.4" y="61.9">EE_SDA</text>
<text x="66.2" y="61.9">PA3</text>
<text x="66.2" y="64.5">PA5</text>
<text x="99.3" y="64.5">LCD_B7</text>
<text x="102.7" y="61.9">PE3</text>
<text x="132.2" y="61.9">PE2</text>
<text x="132.2" y="64.5">LCD_B6</text>
<text x="198.3" y="61.9">SDIO_D1</text>
<text x="33.4" y="69.5">LED_EN</text>
<text x="66.2" y="69.5">DCMI_RST</text>
<text x="66.2" y="67">PA7</text>
<text x="98.3" y="69.5">DCMI_D7</text>
<text x="99.3" y="67">LCD_B5</text>
<text x="132.2" y="67">LCD_B4</text>
<text x="132.2" y="69.5">DCMI_D6</text>
<text x="218.9" y="67">SDIO_CMD</text>
<text x="360.8" y="67">LED1</text>
<text x="31.1" y="74.6">DCMI_SDA</text>
<text x="33.2" y="77.2">LCD_DC</text>
<text x="35.6" y="72.1">LED0</text>
<text x="66.2" y="72.1">LED1</text>
<text x="66.2" y="74.6">PB11</text>
<text x="66.2" y="77.2">CTP-INT_RTP-PEN</text>
<text x="94.8" y="72.1">DCMI_VSYNC</text>
<text x="96.5" y="74.6">SPI1_MOSI</text>
<text x="97.3" y="77.2">SPI1_SCK</text>
<text x="132.2" y="77.2">LCD_B0</text>
<text x="132.2" y="74.6">SPI1_MISO</text>
<text x="132.2" y="72.1">QSPI_BK1_CS</text>
<text x="33.3" y="79.7">LCD_R2</text>
<text x="33.3" y="82.2">LCD_R4</text>
<text x="66.2" y="82.2">LCD_R5</text>
<text x="66.2" y="79.7">LCD_R3</text>
<text x="99.3" y="79.7">LCD_R0</text>
<text x="101.4" y="82.2">PG11</text>
<text x="132.2" y="82.2">PG10</text>
<text x="132.2" y="79.7">LCD_B1</text>
<text x="220.4" y="79.7">SDIO_D3</text>
<text x="10.3" y="85.9">B</text>
<text x="21" y="87.3">CTP-SDA_RTP-MOSI</text>
<text x="30.6" y="89.9">RTP-MISO</text>
<text x="33.3" y="84.8">LCD_R6</text>
<text x="66.2" y="84.8">CTP-SCL_RTP-SCK</text>
<text x="66.2" y="87.3">CTP-RST_RTP-CS</text>
<text x="66.2" y="89.9">LCD_RST</text>
<text x="99.3" y="87.3">LCD_B2</text>
<text x="102.6" y="89.9">PD4</text>
<text x="102.6" y="84.8">PG9</text>
<text x="132.2" y="87.3">PD5</text>
<text x="132.2" y="89.9">DCMI_D5</text>
<text x="132.2" y="84.8">PD7</text>
<text x="408.2" y="85.9">B</text>
<text x="31.2" y="94.9">DCMI_SCL</text>
<text x="33.5" y="92.4">BL_CTR</text>
<text x="66.2" y="92.4">SPI1_CS</text>
<text x="66.2" y="94.9">LCD_R7</text>
<text x="96.9" y="92.4">SDIO_CMD</text>
<text x="98.5" y="94.9">SDIO_D3</text>
<text x="132.2" y="92.4">SDIO_CLK</text>
<text x="132.2" y="94.9">SDIO_D2</text>
<text x="220.4" y="92.4">SDIO_D2</text>
<text x="32.2" y="100">DCMI_D1</text>
<text x="66.2" y="97.5">DCMI_D0</text>
<text x="66.2" y="100">SDIO_D0</text>
<text x="95.4" y="100">DCMI_PWDN</text>
<text x="101.5" y="97.5">PA15</text>
<text x="132.2" y="97.5">SWCLK</text>
<text x="132.2" y="100">LCD_G7</text>
<text x="32.4" y="102.6">SDIO_D1</text>
<text x="34.4" y="105.1">SWDIO</text>
<text x="66.2" y="102.6">LCD_B3</text>
<text x="66.2" y="105.1">LCD_G2</text>
<text x="99.3" y="105.1">LCD_G4</text>
<text x="99.3" y="102.6">LCD_G6</text>
<text x="132.2" y="102.6">LCD_G5</text>
<text x="132.2" y="105.1">LCD_G3</text>
<text x="10.3" y="135.9">C</text>
<text x="408.2" y="135.9">C</text>
<text x="10.3" y="185.9">D</text>
<text x="408.2" y="185.9">D</text>
<text x="10.3" y="235.9">E</text>
<text x="408.3" y="235.9">E</text>
<text x="10.3" y="285.9">F</text>
<text x="35" y="286.9">1</text>
<text x="85" y="286.9">2</text>
<text x="135" y="286.9">3</text>
<text x="185" y="286.9">4</text>
<text x="235" y="286.9">5</text>
<text x="285" y="286.9">6</text>
<text x="335" y="286.9">7</text>
<text x="385" y="286.9">8</text>
<text x="408.3" y="285.9">F</text>
</g>
<g font-size="1.8" fill="#006464">
<text x="47.5" y="40">Conn_02x25</text>
<text x="52" y="37.7">P1</text>
<text x="113.5" y="40">Conn_02x25</text>
<text x="118" y="37.7">P2</text>
<text x="175.4" y="40">MicroSD_Socket</text>
<text x="181.7" y="37.7">J3</text>
<text x="237.4" y="38.7">R2</text>
<text x="251.1" y="41.5">+3V3</text>
<text x="276.2" y="38.7">Conn_01x04_SWD</text>
<text x="283.3" y="36.4">J5</text>
<text x="348.1" y="38.7">LED0</text>
<text x="33.2" y="46.6">+3V3</text>
<text x="33.2" y="44">+3V3</text>
<text x="68.2" y="46.6">GND</text>
<text x="68.2" y="44">GND</text>
<text x="100.5" y="46.6">GND</text>
<text x="100.5" y="44">GND</text>
<text x="134.4" y="44">VCC5</text>
<text x="134.4" y="46.6">VCC5</text>
<text x="181.6" y="46.6">CD/DAT3</text>
<text x="185.5" y="44">DAT2</text>
<text x="236.8" y="44.8">10K</text>
<text x="285.4" y="47.9">SWCLK</text>
<text x="285.8" y="45.3">SWDIO</text>
<text x="287.5" y="42.8">3.3V</text>
<text x="301.9" y="42.8">+3V3</text>
<text x="348.9" y="44.8">red</text>
<text x="186.1" y="49.1">CMD</text>
<text x="186.4" y="51.7">VDD</text>
<text x="200.3" y="51.7">+3V3</text>
<text x="237.4" y="51.4">R3</text>
<text x="287.8" y="50.4">GND</text>
<text x="301.9" y="50.4">GND</text>
<text x="348.6" y="51.4">R22</text>
<text x="185.5" y="59.3">DAT0</text>
<text x="186.5" y="54.2">CLK</text>
<text x="186.5" y="56.7">VSS</text>
<text x="200.3" y="56.7">GND</text>
<text x="236.8" y="57.5">10K</text>
<text x="251.1" y="54.2">+3V3</text>
<text x="349.2" y="57.5">1K</text>
<text x="362.8" y="54.2">+3V3</text>
<text x="34.4" y="64.4">GND</text>
<text x="185.5" y="61.8">DAT1</text>
<text x="187.5" y="64.4">CD</text>
<text x="237.4" y="64.1">R4</text>
<text x="348.1" y="64.1">LED1</text>
<text x="34.4" y="66.9">GND</text>
<text x="184.3" y="66.9">SHELL</text>
<text x="184.3" y="69.4">SHELL</text>
<text x="184.3" y="72">SHELL</text>
<text x="200.3" y="72">GND</text>
<text x="200.3" y="69.4">GND</text>
<text x="200.3" y="66.9">GND</text>
<text x="236.8" y="70.2">10K</text>
<text x="251.1" y="66.9">+3V3</text>
<text x="347.8" y="70.2">green</text>
<text x="184.3" y="74.5">SHELL</text>
<text x="200.3" y="74.5">GND</text>
<text x="237.4" y="76.8">R5</text>
<text x="348.6" y="76.8">R23</text>
<text x="236.8" y="82.9">10K</text>
<text x="251.1" y="79.6">+3V3</text>
<text x="349.2" y="82.9">1K</text>
<text x="362.8" y="79.6">+3V3</text>
<text x="237.4" y="89.5">R6</text>
<text x="348.1" y="89.5">LED2</text>
<text x="236.8" y="95.6">10K</text>
<text x="251.1" y="92.3">+3V3</text>
<text x="348.4" y="95.6">blue</text>
<text x="362.8" y="92.3">GND</text>
<text x="34.4" y="97.4">GND</text>
<text x="222.4" y="105">GND</text>
<text x="237.4" y="102.2">C3</text>
<text x="251.1" y="105">+3V3</text>
<text x="348.6" y="102.2">R25</text>
<text x="362.8" y="105">+3V3</text>
<text x="236" y="108.3">0.1uF</text>
<text x="349.2" y="108.3">1K</text>
<text x="29" y="131.7">M1</text>
<text x="57" y="131.7">M2</text>
<text x="84.9" y="131.7">M3</text>
<text x="112.9" y="131.7">M4</text>
<text x="22.2" y="134">MountingHole_M3</text>
<text x="50.1" y="134">MountingHole_M3</text>
<text x="78.1" y="134">MountingHole_M3</text>
<text x="106" y="134">MountingHole_M3</text>
</g>
<g font-size="1.8" fill="#a90000">
<text x="234.9" y="40.4">1</text>
<text x="241.2" y="40.4">2</text>
<text x="293.3" y="41.7">1</text>
<text x="346.6" y="40.4">1</text>
<text x="353" y="40.4">2</text>
<text x="45.6" y="42.9">1</text>
<text x="45.6" y="45.5">3</text>
<text x="59.6" y="42.9">2</text>
<text x="59.6" y="45.5">4</text>
<text x="111.7" y="42.9">1</text>
<text x="111.7" y="45.5">3</text>
<text x="125.7" y="42.9">2</text>
<text x="125.7" y="45.5">4</text>
<text x="191.7" y="42.9">1</text>
<text x="191.7" y="45.5">2</text>
<text x="293.3" y="44.2">2</text>
<text x="293.3" y="46.7">3</text>
<text x="45.6" y="48">5</text>
<text x="45.6" y="50.5">7</text>
<text x="45.6" y="53.1">9</text>
<text x="59" y="53.1">10</text>
<text x="59.6" y="48">6</text>
<text x="59.6" y="50.5">8</text>
<text x="111.7" y="48">5</text>
<text x="111.7" y="50.5">7</text>
<text x="111.7" y="53.1">9</text>
<text x="125.1" y="53.1">10</text>
<text x="125.7" y="48">6</text>
<text x="125.7" y="50.5">8</text>
<text x="191.7" y="48">3</text>
<text x="191.7" y="50.5">4</text>
<text x="191.7" y="53.1">5</text>
<text x="234.9" y="53.1">1</text>
<text x="241.2" y="53.1">2</text>
<text x="293.3" y="49.3">4</text>
<text x="346.6" y="53.1">1</text>
<text x="353" y="53.1">2</text>
<text x="45" y="55.6">11</text>
<text x="45" y="58.2">13</text>
<text x="59" y="55.6">12</text>
<text x="59" y="58.2">14</text>
<text x="111.1" y="55.6">11</text>
<text x="111.1" y="58.2">13</text>
<text x="125.1" y="55.6">12</text>
<text x="125.1" y="58.2">14</text>
<text x="191.7" y="55.6">6</text>
<text x="191.7" y="58.2">7</text>
<text x="45" y="60.7">15</text>
<text x="45" y="63.2">17</text>
<text x="45" y="65.8">19</text>
<text x="59" y="60.7">16</text>
<text x="59" y="63.2">18</text>
<text x="59" y="65.8">20</text>
<text x="111.1" y="60.7">15</text>
<text x="111.1" y="63.2">17</text>
<text x="111.1" y="65.8">19</text>
<text x="125.1" y="60.7">16</text>
<text x="125.1" y="63.2">18</text>
<text x="125.1" y="65.8">20</text>
<text x="191.1" y="65.8">10</text>
<text x="191.7" y="60.7">8</text>
<text x="191.7" y="63.2">9</text>
<text x="234.9" y="65.8">1</text>
<text x="241.2" y="65.8">2</text>
<text x="346.6" y="65.8">1</text>
<text x="353" y="65.8">2</text>
<text x="45" y="68.3">21</text>
<text x="45" y="70.9">23</text>
<text x="59" y="68.3">22</text>
<text x="59" y="70.9">24</text>
<text x="111.1" y="68.3">21</text>
<text x="111.1" y="70.9">23</text>
<text x="125.1" y="68.3">22</text>
<text x="125.1" y="70.9">24</text>
<text x="191.1" y="68.3">11</text>
<text x="191.1" y="70.9">12</text>
<text x="45" y="73.4">25</text>
<text x="45" y="75.9">27</text>
<text x="59" y="73.4">26</text>
<text x="59" y="75.9">28</text>
<text x="111.1" y="73.4">25</text>
<text x="111.1" y="75.9">27</text>
<text x="125.1" y="73.4">26</text>
<text x="125.1" y="75.9">28</text>
<text x="191.1" y="73.4">13</text>
<text x="45" y="78.5">29</text>
<text x="45" y="81">31</text>
<text x="45" y="83.6">33</text>
<text x="59" y="78.5">30</text>
<text x="59" y="81">32</text>
<text x="59" y="83.6">34</text>
<text x="111.1" y="78.5">29</text>
<text x="111.1" y="81">31</text>
<text x="111.1" y="83.6">33</text>
<text x="125.1" y="78.5">30</text>
<text x="125.1" y="81">32</text>
<text x="125.1" y="83.6">34</text>
<text x="234.9" y="78.5">1</text>
<text x="241.2" y="78.5">2</text>
<text x="346.6" y="78.5">1</text>
<text x="353" y="78.5">2</text>
<text x="45" y="86.1">35</text>
<text x="45" y="88.6">37</text>
<text x="59" y="86.1">36</text>
<text x="59" y="88.6">38</text>
<text x="111.1" y="86.1">35</text>
<text x="111.1" y="88.6">37</text>
<text x="125.1" y="86.1">36</text>
<text x="125.1" y="88.6">38</text>
<text x="45" y="91.2">39</text>
<text x="45" y="93.7">41</text>
<text x="59" y="91.2">40</text>
<text x="59" y="93.7">42</text>
<text x="111.1" y="91.2">39</text>
<text x="111.1" y="93.7">41</text>
<text x="125.1" y="91.2">40</text>
<text x="125.1" y="93.7">42</text>
<text x="234.9" y="91.2">1</text>
<text x="241.2" y="91.2">2</text>
<text x="346.6" y="91.2">1</text>
<text x="353" y="91.2">2</text>
<text x="45" y="96.3">43</text>
<text x="45" y="98.8">45</text>
<text x="45" y="101.3">47</text>
<text x="59" y="96.3">44</text>
<text x="59" y="98.8">46</text>
<text x="59" y="101.3">48</text>
<text x="111.1" y="96.3">43</text>
<text x="111.1" y="98.8">45</text>
<text x="111.1" y="101.3">47</text>
<text x="125.1" y="96.3">44</text>
<text x="125.1" y="98.8">46</text>
<text x="125.1" y="101.3">48</text>
<text x="45" y="103.9">49</text>
<text x="59" y="103.9">50</text>
<text x="111.1" y="103.9">49</text>
<text x="125.1" y="103.9">50</text>
<text x="234.9" y="103.9">1</text>
<text x="241.2" y="103.9">2</text>
<text x="346.6" y="103.9">1</text>
<text x="353" y="103.9">2</text>
<text x="34.2" y="136.9">1</text>
<text x="62.2" y="136.9">1</text>
<text x="90.1" y="136.9">1</text>
<text x="118" y="136.9">1</text>
</g>
<g font-size="1.8" fill="#0f0f0f">
<text x="334.7" y="40.3">LED0_A</text>
<text x="334.7" y="53">LED0_A</text>
<text x="334.7" y="65.7">LED1_A</text>
<text x="334.7" y="78.4">LED1_A</text>
<text x="331" y="91.1">PWR_LED_A</text>
<text x="331" y="103.8">PWR_LED_A</text>
</g>
</svg>
